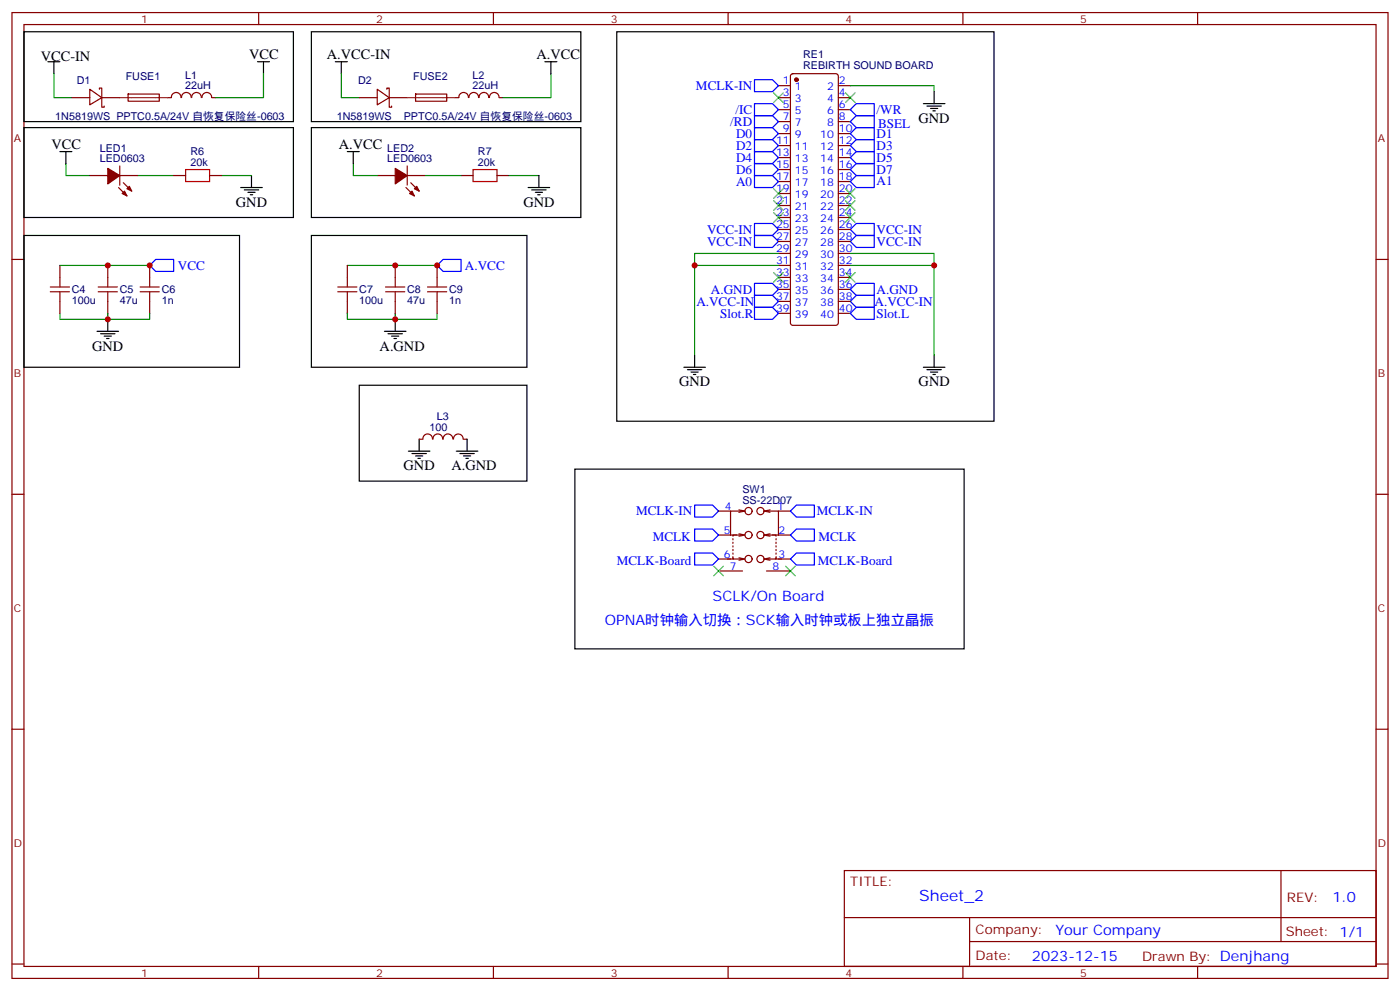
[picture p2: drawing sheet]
<svg xmlns="http://www.w3.org/2000/svg" width="412mm" height="292mm" viewBox="0 0 412 292" stroke-linecap="round" stroke-linejoin="round" font-family="sans-serif">
<g fill="none" stroke="#870000" stroke-width=".35">
<path d="M3.5 3.7h405.4v284.3h-405.4zM7.1 7.2h398.2v277.3h-398.2zM76.2 3.7v3.5M145.3 3.7v3.5M214.5 3.7v3.5M283.6 3.7v3.5M352.8 3.7v3.5M21.2 28.8h5.3M26.5 26.3l3.5 2.5-3.5 2.1zM29.3 26.3v-.4h.7v2.9M30 28.8v2.8h.7v-.4M30 28.8h5.3"/>
<path d="M37.8 27.7h9.1v2.1h-9.1zM49.4 28.8h1M50.5 28.7a1.41 1.41 0 0 1 1.4-1.5 1.41 1.41 0 0 1 1.4 1.5M53.5 28.7a1.41 1.41 0 0 1 1.4-1.5 1.41 1.41 0 0 1 1.4 1.5M56.5 28.7a1.41 1.41 0 0 1 1.4-1.5 1.41 1.41 0 0 1 1.4 1.5M59.5 28.7a1.41 1.41 0 0 1 1.4-1.5 1.41 1.41 0 0 1 1.4 1.5M62.4 28.8h1.1M105.8 28.8h5.3M111.1 26.3l3.6 2.5-3.6 2.1zM113.9 26.3v-.4h.8v2.9M114.7 28.8v2.8h.7v-.4M114.7 28.8h5.2"/>
<path d="M122.4 27.7h9.2v2.1h-9.2zM138 28.7a1.41 1.41 0 0 0-1.4-1.5 1.41 1.41 0 0 0-1.4 1.5l-1.1 .1M138.1 28.7a1.41 1.41 0 0 1 1.5-1.5 1.41 1.41 0 0 1 1.4 1.5M141.1 28.7a1.41 1.41 0 0 1 1.4-1.5 1.41 1.41 0 0 1 1.4 1.5M144.2 28.7a1.41 1.41 0 0 1 1.4-1.5 1.41 1.41 0 0 1 1.4 1.5M147.1 28.8h1.1M229.3 28.8h3.5M229.3 25.2h3.5M229.3 32.3h3.5M229.3 35.8h3.5M229.3 39.3h3.5M233.1 21.9l.4-.2h12.7l.5 .2 .2 .5v72.7l-.2 .5-.5 .2h-12.7l-.5-.3-.2-.4v-72.7z"/>
<path d="M246.9 28.8h3.6M246.9 25.2h3.6M246.9 32.3h3.6M246.9 35.8h3.6M246.9 39.3h3.6M26.5 51.7h5.2M34.9 55.2l2.5 2.5M35.3 51.7h5.3M35.3 48.9v5.6M36.3 53.8l2.5 2.5M51.2 51.7h3.5M61.7 51.7h3.6"/>
<path d="M111.1 51.7h5.3M119.6 55.2l2.5 2.5M119.9 51.7h5.3M119.9 48.9v5.6M121 53.8l2.5 2.5M135.8 51.7h3.5M146.4 51.7h3.5M229.3 42.9h3.5M229.3 46.4h3.5M229.3 49.9h3.5M229.3 53.4h3.5M229.3 57h3.5"/>
<path d="M246.9 42.9h3.6M246.9 46.4h3.6M246.9 49.9h3.6M246.9 53.4h3.6M246.9 57h3.6M3.5 76.4h3.6M17.6 78.1v3.6M31.7 78.1v3.6M44.1 78.1v3.6M102.3 78.1v3.6M116.4 78.1v3.6M128.8 78.1v3.6"/>
<path d="M229.3 78.1h3.5M229.3 74.6h3.5M229.3 71.1h3.5M229.3 67.6h3.5M229.3 64h3.5M229.3 60.5h3.5M246.9 78.1h3.6M246.9 74.6h3.6M246.9 71.1h3.6M246.9 67.6h3.6M246.9 64h3.6M246.9 60.5h3.6"/>
<path d="M405.3 76.4h3.6M17.6 88.7v3.6M31.7 88.7v3.6M44.1 88.7v3.6M102.3 88.7v3.6M116.4 88.7v3.6M128.8 88.7v3.6M229.3 92.3h3.5M229.3 88.7h3.5M229.3 85.2h3.5M229.3 81.7h3.5M246.9 92.3h3.6"/>
<path d="M246.9 88.7h3.6M246.9 85.2h3.6M246.9 81.7h3.6M123.5 129.3h1M124.6 129.3a1.41 1.41 0 0 1 1.4-1.5 1.41 1.41 0 0 1 1.4 1.5M127.6 129.3a1.41 1.41 0 0 1 1.4-1.5 1.41 1.41 0 0 1 1.4 1.5M130.6 129.3a1.41 1.41 0 0 1 1.4-1.5 1.41 1.41 0 0 1 1.4 1.5M133.6 129.3a1.41 1.41 0 0 1 1.4-1.5 1.41 1.41 0 0 1 1.4 1.5M136.5 129.3h1.1M3.5 145.5h3.6M211.7 150.5h3.5M211.7 157.5h5.3"/>
<path d="M215.9 158.6v.3M215.9 159.6v.4M217.7 157.2l1.7 .3-1.7 .4M217.7 150.1l1.7 .4M218.7 157.5h-2.8v.4M219.4 150.5h-4.2v7M219.4 150.5l-1.7 .3M225.1 150.5h4.2v7M225.1 150.5l1.7 .3M225.1 157.5l1.7 .4M225.8 157.5h2.8v.4M226.8 150.1l-1.7 .4"/>
<path d="M226.8 157.2l-1.7 .3M227.5 157.5h5.3M228.6 158.6v.3M228.6 159.6v.4M229.3 150.5h3.5M405.3 145.5h3.6M211.7 164.6h4.4M211.7 168.1h7M215.9 163.9v.7h2.8M215.9 160.7v.3M215.9 161.7v.4M215.9 162.8v.4"/>
<path d="M217.7 164.2l1.7 .4-1.7 .3M225.1 164.6l1.7 .3M225.8 168.1h7M226.8 164.2l-1.7 .4M228.4 164.6h4.4M228.6 163.9v.7h-2.8M228.6 160.7v.3M228.6 161.7v.4M228.6 162.8v.4M3.5 214.7h3.6M405.3 214.7h3.6M248.7 256.3h156.6v28.2h-156.6z"/>
<path d="M377.3 256.3v20.9M248.7 270.1h156.5M285.6 277.2h119.6M285.6 270.1v14.2M3.5 283.8h3.6M76.2 284.5v3.5M145.3 284.5v3.5M214.5 284.5v3.5M283.6 284.5v3.5M352.8 284.5v3.5M405.3 283.8h3.6"/>
<circle cx="220.5" cy="157.5" r="1.06"/>
<circle cx="220.5" cy="150.5" r="1.06"/>
<circle cx="224" cy="157.5" r="1.06"/>
<circle cx="224" cy="150.5" r="1.06"/>
<circle cx="220.5" cy="164.6" r="1.06"/>
<circle cx="224" cy="164.6" r="1.06"/>
</g>
<g fill="none" stroke="#008700" stroke-width=".35">
<path d="M15.9 21.7v7.1h5.3M77.6 21.7v7.1h-14.1M100.5 21.7v7.1h5.3M162.3 21.7v7.1h-14.1M250.5 25.2h24.7v1.8M19.4 48.2v3.5h7.1M40.6 51.7h10.6M65.3 51.7h8.8M104.1 48.2v3.5h7M125.2 51.7h10.6M149.9 51.7h8.8M17.6 78.1h26.5"/>
<path d="M102.3 78.1h26.5M204.6 78.1h24.7M229.3 74.6h-24.7v30M250.5 74.6h24.7v30M250.5 78.1h24.7M17.6 92.3v1.7h14.1M31.7 92.3v1.7h12.4v-1.7M102.3 92.3v1.7h14.1M116.4 92.3v1.7h12.4v-1.7"/>
</g>
<g fill="none" stroke="#a10000" stroke-width=".35">
<path d="M54.7 49.9h7v3.5h-7zM139.3 49.9h7.1v3.5h-7.1zM14.8 85.9h5.7M14.8 84.5h5.7M17.6 81.7v2.8M17.6 85.9v2.8M28.9 85.9h5.7M28.9 84.5h5.7M31.7 81.7v2.8M31.7 85.9v2.8M41.3 85.9h5.6M41.3 84.5h5.6"/>
<path d="M44.1 81.7v2.8M44.1 85.9v2.8M99.5 85.9h5.6M99.5 84.5h5.6M102.3 81.7v2.8M102.3 85.9v2.8M113.6 85.9h5.6M113.6 84.5h5.6M116.4 81.7v2.8M116.4 85.9v2.8M125.9 85.9h5.7M125.9 84.5h5.7"/>
<path d="M128.8 81.7v2.8M128.8 85.9v2.8"/>
</g>
<g fill="none" stroke="#00f" stroke-width=".35">
<path d="M222.2 37.6h5.3l1.8 1.7-1.8 1.8h-5.3zM222.2 34h5.3l1.8 1.8-1.8 1.8h-5.3zM222.2 30.5h5.3l1.8 1.8-1.8 1.7h-5.3zM222.2 23.5h5.3l1.8 1.7-1.8 1.8h-5.3zM252.2 37.6h5.3v3.5h-5.3l-1.7-1.8zM252.2 30.5h5.3v3.5h-5.3l-1.7-1.7zM252.2 34h5.3v3.6h-5.3l-1.7-1.8zM222.2 51.7h5.3l1.8 1.7-1.8 1.8h-5.3zM222.2 48.2h5.3l1.8 1.7-1.8 1.8h-5.3zM222.2 44.6h5.3l1.8 1.8-1.8 1.8h-5.3zM222.2 41.1h5.3l1.8 1.8-1.8 1.7h-5.3zM252.2 51.7h5.3v3.5h-5.3l-1.7-1.8z"/>
<path d="M252.2 48.2h5.3v3.5h-5.3l-1.7-1.8zM252.2 44.6h5.3v3.6h-5.3l-1.7-1.8zM252.2 41.1h5.3v3.5h-5.3l-1.7-1.7zM45.9 76.4h5.3v3.5h-5.3l-1.8-1.8zM130.5 76.4h5.3v3.5h-5.3l-1.7-1.8zM222.2 69.3h5.3l1.8 1.8-1.8 1.7h-5.3zM222.2 65.8h5.3l1.8 1.8-1.8 1.7h-5.3zM252.2 69.3h5.3v3.5h-5.3l-1.7-1.7zM252.2 65.8h5.3v3.5h-5.3l-1.7-1.7zM222.2 90.5h5.3l1.8 1.8-1.8 1.7h-5.3zM222.2 87h5.3l1.8 1.7-1.8 1.8h-5.3zM222.2 83.4h5.3l1.8 1.8-1.8 1.8h-5.3z"/>
<path d="M250.5 88.7l1.7-1.7h5.3v3.5h-5.3zM250.5 92.3l1.7-1.8h5.3v3.5h-5.3zM252.2 83.4h5.3v3.6h-5.3l-1.7-1.8zM204.6 148.7h5.3l1.8 1.8-1.8 1.7h-5.3zM204.6 155.8h5.3l1.8 1.7-1.8 1.8h-5.3zM234.6 148.7h5.3v3.5h-5.3l-1.8-1.7zM234.6 155.8h5.3v3.5h-5.3l-1.8-1.8zM204.6 162.8h5.3l1.8 1.8-1.8 1.7h-5.3zM234.6 162.8h5.3v3.5h-5.3l-1.8-1.7z"/>
</g>
<g fill="none" stroke="#000" stroke-width=".35">
<path d="M7.1 9.3h79.3v26.5h-79.3zM14.1 18.2h3.5M15.9 18.2v3.5M75.8 18.2h3.6M77.6 18.2v3.5M91.7 9.3h79.4v26.5h-79.4zM98.8 18.2h3.5M100.5 18.2v3.5M160.5 18.2h3.5M162.3 18.2v3.5M181.7 9.3h111.1v114.7h-111.1zM7.1 37.6h79.3v26.4h-79.3z"/>
<path d="M91.7 37.6h79.4v26.4h-79.4zM272 30.5h6.3M273 31.2h4.3M274.1 31.9h2.1M274.8 32.6h.7M275.2 27v3.5M17.6 44.6h3.6M19.4 44.6v3.6M70.9 55.2h6.4M72 55.9h4.2M73 56.6h2.1M73.7 57.3h.7"/>
<path d="M74.1 51.7v3.5M102.3 44.6h3.5M104.1 44.6v3.6M155.6 55.2h6.3M156.6 55.9h4.3M157.7 56.6h2.1M158.4 57.3h.7M158.7 51.7v3.5M7.1 69.3h63.5v38.8h-63.5zM91.7 69.3h63.5v38.8h-63.5zM28.6 97.5h6.3M29.6 98.2h4.3"/>
<path d="M30.7 99h2.1M31.4 99.7h.7M31.7 94v3.5M113.2 97.5h6.4M114.3 98.2h4.2M115.4 99h2.1M116.1 99.7h.7M116.4 94v3.5M105.8 113.4h49.4v28.2h-49.4zM201.4 108.1h6.4M202.5 108.8h4.2M203.6 109.5h2.1"/>
<path d="M204.3 110.2h.7M204.6 104.6v3.5M272 108.1h6.3M273 108.8h4.3M274.1 109.5h2.1M274.8 110.2h.7M275.2 104.6v3.5M120.3 132.8h6.3M121.4 133.5h4.2M122.4 134.2h2.1M123.1 134.9h.7M123.5 129.3v3.5"/>
<path d="M134.4 132.8h6.4M135.5 133.5h4.2M136.5 134.2h2.1M137.2 134.9h.7M137.6 129.3v3.5M169.3 138.1h114.7v52.9h-114.7z"/>
</g>
<g fill="#870000" stroke="#870000" stroke-width=".35">
<path d="M31.7 49.6l3.6 2.1-3.6 2.5z"/>
<path d="M36.7 56.3l.7 1.4-1.4-.7z"/>
<path d="M37.4 55.6l.7-.7 .7 1.4z"/>
<path d="M116.4 49.6l3.5 2.1-3.5 2.5z"/>
<path d="M121.4 56.3l.7 1.4-1.5-.7z"/>
<path d="M122.1 55.6l.7-.7 .7 1.4z"/>
<circle cx="234.6" cy="23.5" r=".53"/>
</g>
<g fill="none" stroke="#3c3" stroke-width=".35">
<path d="M227.9 27.3l2.8 2.9M230.7 27.3l-2.8 2.9M249.1 27.3l2.8 2.9M251.9 27.3l-2.8 2.9M227.9 59.1l2.8 2.8M227.9 55.6l2.8 2.8M230.7 59.1l-2.8 2.8M230.7 55.6l-2.8 2.8M249.1 59.1l2.8 2.8M249.1 55.6l2.8 2.8M251.9 59.1l-2.8 2.8M251.9 55.6l-2.8 2.8"/>
<path d="M227.9 62.6l2.8 2.8M230.7 62.6l-2.8 2.8M249.1 62.6l2.8 2.8M251.9 62.6l-2.8 2.8M227.9 80.3l2.8 2.8M230.7 80.3l-2.8 2.8M249.1 80.3l2.8 2.8M251.9 80.3l-2.8 2.8M210.3 166.7l2.8 2.8M213.1 166.7l-2.8 2.8M231.4 166.7l2.8 2.8M234.2 166.7l-2.8 2.8"/>
</g>
<path d="M35.3 28.8h14.1M119.9 28.8h14.2" fill="none" stroke="#8c2424" stroke-width=".35"/>
<g fill="#c00">
<circle cx="31.8" cy="78.1" r=".88"/>
<circle cx="31.8" cy="94" r=".88"/>
<circle cx="44.1" cy="78.1" r=".88"/>
<circle cx="128.8" cy="78.1" r=".88"/>
<circle cx="116.4" cy="94" r=".88"/>
<circle cx="116.4" cy="78.1" r=".88"/>
<circle cx="275.2" cy="78.1" r=".88"/>
<circle cx="204.6" cy="78.1" r=".88"/>
</g>
<text font-size="4.6" fill="#00f" x="270.8" y="265.3">Sheet_2</text>
<g font-size="4.2">
<text x="12" y="17.8">VCC-IN</text>
<text x="73.4" y="17.5">VCC</text>
<text x="96.3" y="17.5">A.VCC-IN</text>
<text x="158" y="17.5">A.VCC</text>
<text x="270.6" y="36.2">GND</text>
<text x="15.2" y="43.9">VCC</text>
<text x="99.8" y="43.9">A.VCC</text>
<text x="69.5" y="60.9">GND</text>
<text x="154.2" y="60.9">GND</text>
<text x="27.2" y="103.2">GND</text>
<text x="111.8" y="103.2">A.GND</text>
<text x="200" y="113.8">GND</text>
<text x="270.6" y="113.8">GND</text>
<text x="118.9" y="138.5">GND</text>
<text x="133" y="138.5">A.GND</text>
</g>
<g font-size="4.2" fill="#00f">
<text x="209.9" y="176.9">SCLK/On Board</text>
<text x="178.2" y="184">OPNA时钟输入切换：SCK输入时钟或板上独立晶振</text>
<text x="392.5" y="265.6">1.0</text>
<text x="310.9" y="275.1">Your Company</text>
<text x="304" y="282.9">2023-12-15</text>
</g>
<g font-size="3.9" fill="#00f">
<text x="205" y="26.5">MCLK-IN</text>
<text x="216.6" y="33.5">/IC</text>
<text x="258.2" y="33.5">/WR</text>
<text x="215.1" y="37.1">/RD</text>
<text x="216.8" y="40.6">D0</text>
<text x="258.2" y="40.5">D1</text>
<text x="258.7" y="37.6">BSEL</text>
<text x="216.8" y="47.6">D4</text>
<text x="216.8" y="44">D2</text>
<text x="258.2" y="47.6">D5</text>
<text x="258.2" y="44">D3</text>
<text x="216.8" y="51.1">D6</text>
<text x="258.2" y="51.1">D7</text>
<text x="216.8" y="54.7">A0</text>
<text x="258.2" y="54.6">A1</text>
<text x="208.3" y="68.8">VCC-IN</text>
<text x="258.2" y="68.8">VCC-IN</text>
<text x="208.3" y="72.3">VCC-IN</text>
<text x="258.2" y="72.3">VCC-IN</text>
<text x="52.4" y="79.4">VCC</text>
<text x="136.9" y="79.4">A.VCC</text>
<text x="205.1" y="90">A.VCC-IN</text>
<text x="209.4" y="86.4">A.GND</text>
<text x="257.6" y="90">A.VCC-IN</text>
<text x="258.2" y="86.4">A.GND</text>
<text x="212.2" y="93.5">Slot.R</text>
<text x="258.2" y="93.6">Slot.L</text>
<text x="187.4" y="151.7">MCLK-IN</text>
<text x="240.6" y="151.7">MCLK-IN</text>
<text x="192.3" y="159.3">MCLK</text>
<text x="241.1" y="159.3">MCLK</text>
<text x="181.7" y="166.3">MCLK-Board</text>
<text x="240.9" y="166.3">MCLK-Board</text>
</g>
<g font-size="3.9" fill="#800">
<text x="250.5" y="260.9">TITLE:</text>
<text x="379.1" y="265.6">REV:</text>
<text x="287.4" y="275.1">Company:</text>
<text x="378.7" y="275.7">Sheet: 1/1</text>
<text x="287.4" y="282.8">Date:</text>
<text x="336.4" y="282.8">Drawn By: Denjhang</text>
</g>
<g font-size="3.2" fill="#800">
<text x="41.6" y="6.7">1</text>
<text x="110.8" y="6.7">2</text>
<text x="179.9" y="6.7">3</text>
<text x="249.1" y="6.7">4</text>
<text x="318.2" y="6.7">5</text>
<text x="4.1" y="41.8">A</text>
<text x="405.9" y="41.8">A</text>
<text x="4.1" y="110.9">B</text>
<text x="405.9" y="110.9">B</text>
<text x="4.1" y="180.1">C</text>
<text x="405.9" y="180.1">C</text>
<text x="4.1" y="249.2">D</text>
<text x="405.9" y="249.2">D</text>
<text x="41.6" y="287.5">1</text>
<text x="110.8" y="287.5">2</text>
<text x="179.9" y="287.5">3</text>
<text x="249.1" y="287.5">4</text>
<text x="318.2" y="287.5">5</text>
</g>
<g font-size="3.2" fill="#000080">
<text x="236.6" y="17.2">RE1</text>
<text x="37" y="23.4">FUSE1</text>
<text x="54.5" y="23.1">L1</text>
<text x="121.7" y="23.4">FUSE2</text>
<text x="139.2" y="23.1">L2</text>
<text x="236.6" y="20.2">REBIRTH SOUND BOARD</text>
<text x="22.6" y="24.6">D1</text>
<text x="54.5" y="26.2">22uH</text>
<text x="105.5" y="24.6">D2</text>
<text x="139.2" y="26.2">22uH</text>
<text x="16.3" y="35.2">1N5819WS PPTC0.5A/24V 自恢复保险丝-0603</text>
<text x="99.2" y="35.2">1N5819WS</text>
<text x="118.9" y="35.2">PPTC0.5A/24V 自恢复保险丝-0603</text>
<text x="29.4" y="47.8">LED0603</text>
<text x="29.4" y="44.6">LED1</text>
<text x="56.1" y="45.7">R6</text>
<text x="114.1" y="47.8">LED0603</text>
<text x="114.1" y="44.6">LED2</text>
<text x="140.8" y="45.7">R7</text>
<text x="56.1" y="48.9">20k</text>
<text x="140.8" y="48.9">20k</text>
<text x="21.2" y="89.5">100u</text>
<text x="21.2" y="86.3">C4</text>
<text x="35.3" y="89.5">47u</text>
<text x="35.3" y="86.3">C5</text>
<text x="47.6" y="89.5">1n</text>
<text x="47.6" y="86.4">C6</text>
<text x="105.8" y="89.5">100u</text>
<text x="105.8" y="86.3">C7</text>
<text x="119.9" y="89.5">47u</text>
<text x="119.9" y="86.3">C8</text>
<text x="132.3" y="89.5">1n</text>
<text x="132.3" y="86.4">C9</text>
<text x="128.7" y="123.8">L3</text>
<text x="126.6" y="126.9">100</text>
<text x="218.7" y="148.3">SS-22D07</text>
<text x="218.7" y="145.2">SW1</text>
</g>
<g font-size="3.2" fill="#00f">
<text x="230.6" y="24.9">1</text>
<text x="230.6" y="28.4">3</text>
<text x="234.1" y="26.6">1</text>
<text x="243.6" y="26.6">2</text>
<text x="247.1" y="28.4">4</text>
<text x="247.1" y="24.9">2</text>
<text x="230.6" y="31.9">5</text>
<text x="230.6" y="35.5">7</text>
<text x="234.1" y="30.2">3</text>
<text x="234.1" y="33.7">5</text>
<text x="243.6" y="33.7">6</text>
<text x="243.6" y="30.2">4</text>
<text x="247.1" y="35.5">8</text>
<text x="247.1" y="31.9">6</text>
<text x="230.6" y="39">9</text>
<text x="234.1" y="37.2">7</text>
<text x="234.1" y="40.7">9</text>
<text x="241.6" y="40.7">10</text>
<text x="243.6" y="37.2">8</text>
<text x="247.1" y="39">10</text>
<text x="228.6" y="42.5">11</text>
<text x="228.6" y="46">13</text>
<text x="234.1" y="44.3">11</text>
<text x="234.1" y="47.8">13</text>
<text x="241.6" y="47.8">14</text>
<text x="241.6" y="44.3">12</text>
<text x="247.1" y="46">14</text>
<text x="247.1" y="42.5">12</text>
<text x="228.6" y="49.6">15</text>
<text x="228.6" y="53.1">17</text>
<text x="234.1" y="51.3">15</text>
<text x="241.6" y="51.3">16</text>
<text x="247.1" y="53.1">18</text>
<text x="247.1" y="49.6">16</text>
<text x="228.6" y="56.6">19</text>
<text x="234.1" y="54.9">17</text>
<text x="234.1" y="58.4">19</text>
<text x="241.6" y="58.4">20</text>
<text x="241.6" y="54.9">18</text>
<text x="247.1" y="56.6">20</text>
<text x="228.6" y="60.1">21</text>
<text x="228.6" y="63.7">23</text>
<text x="234.1" y="61.9">21</text>
<text x="234.1" y="65.4">23</text>
<text x="241.6" y="65.4">24</text>
<text x="241.6" y="61.9">22</text>
<text x="247.1" y="63.7">24</text>
<text x="247.1" y="60.1">22</text>
<text x="228.6" y="67.2">25</text>
<text x="228.6" y="70.7">27</text>
<text x="234.1" y="69">25</text>
<text x="241.6" y="69">26</text>
<text x="247.1" y="70.7">28</text>
<text x="247.1" y="67.2">26</text>
<text x="228.6" y="74.3">29</text>
<text x="228.6" y="77.8">31</text>
<text x="234.1" y="72.5">27</text>
<text x="234.1" y="76">29</text>
<text x="241.6" y="76">30</text>
<text x="241.6" y="72.5">28</text>
<text x="247.1" y="77.8">32</text>
<text x="247.1" y="74.3">30</text>
<text x="228.6" y="81.3">33</text>
<text x="234.1" y="79.6">31</text>
<text x="234.1" y="83.1">33</text>
<text x="241.6" y="83.1">34</text>
<text x="241.6" y="79.6">32</text>
<text x="247.1" y="81.3">34</text>
<text x="228.6" y="84.8">35</text>
<text x="228.6" y="88.4">37</text>
<text x="234.1" y="86.6">35</text>
<text x="241.6" y="86.6">36</text>
<text x="247.1" y="88.4">38</text>
<text x="247.1" y="84.8">36</text>
<text x="228.6" y="91.9">39</text>
<text x="234.1" y="90.1">37</text>
<text x="234.1" y="93.7">39</text>
<text x="241.6" y="93.7">40</text>
<text x="241.6" y="90.1">38</text>
<text x="247.1" y="91.9">40</text>
<text x="213.5" y="150.1">4</text>
<text x="229" y="150.1">1</text>
<text x="213.2" y="157.2">5</text>
<text x="229.3" y="157.2">2</text>
<text x="213.2" y="164.2">6</text>
<text x="214.9" y="167.7">7</text>
<text x="227.5" y="167.7">8</text>
<text x="229.3" y="164.2">3</text>
</g>
</svg>
